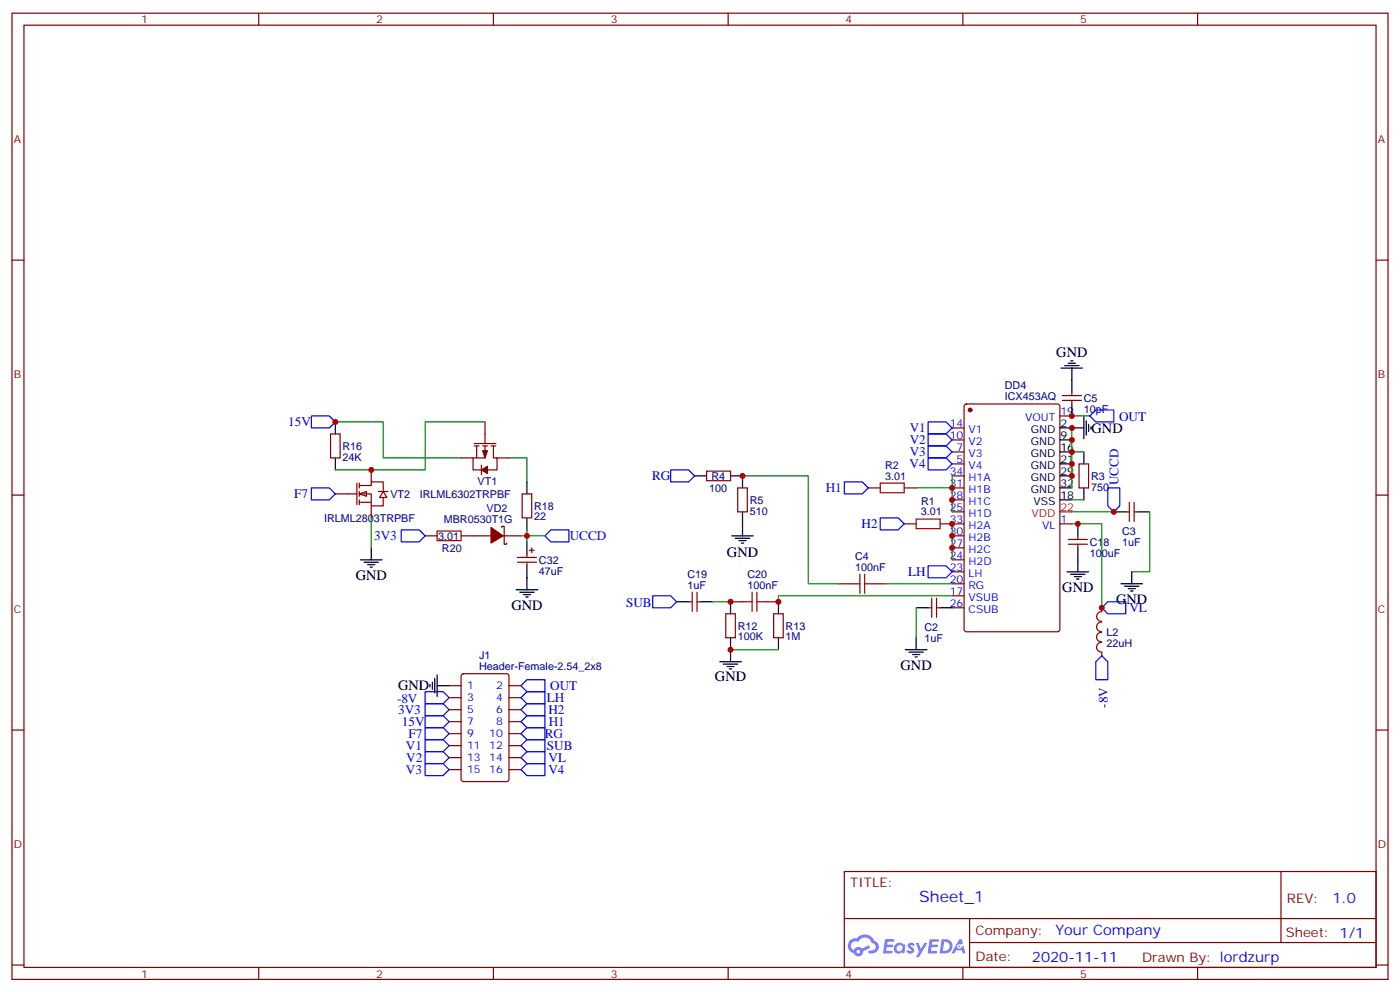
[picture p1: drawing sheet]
<svg xmlns="http://www.w3.org/2000/svg" width="412mm" height="292mm" viewBox="0 0 412 292" stroke-linecap="round" stroke-linejoin="round" font-family="sans-serif">
<g fill="none" stroke="#870000" stroke-width=".35">
<path d="M3.5 3.9h405.4v284.3h-405.4zM7.1 7.4h398.2v277.3h-398.2zM76.2 3.9v3.5M145.3 3.9v3.5M214.5 3.9v3.5M283.6 3.9v3.5M352.8 3.9v3.5M3.5 76.6h3.6M405.3 76.6h3.6M3.5 145.7h3.6M405.3 145.7h3.6M3.5 214.8h3.6"/>
<path d="M405.3 214.8h3.6M248.7 256.5h156.6v28.2h-156.6zM377.3 256.5v20.9M248.7 270.3h156.5M285.6 277.4h119.6M285.6 270.3v14.1M3.5 284h3.6M76.2 284.7v3.5M145.3 284.7v3.5M214.5 284.7v3.5M283.6 284.7v3.5M352.8 284.7v3.5"/>
<path d="M405.3 284h3.6"/>
</g>
<g fill="#5487ff">
<path d="M267.7 277.6a1.22 1.22 0 0 1 1.7 .3l-.4 .6a.47 .47 0 0 0-.3-.4 .47 .47 0 0 0-.5 .2l.1 .2a1.14 1.14 0 0 1 .8 1.8 1.14 1.14 0 0 1-1.9-.1l-.2-.1 .5-.6 .7 .4a.29 .29 0 0 0 .3-.2 .29 .29 0 0 0-.2-.3 1.04 1.04 0 0 1-.6-1.8z"/>
<path d="M260.7 276.4h2.4l.3 .2-.2 .5h-1.8l-.1 .9h1.5l.3 .4-.3 .3h-1.6l-.2 1.1 1.7 .1 .2 .3-.2 .3-2.6 .1z"/>
<path d="M273.8 276.4h2.4l.3 .2-.1 .5h-1.8l-.2 .9h1.6l.3 .4-.4 .3h-1.6l-.1 1.1 1.7 .1 .2 .3-.2 .3h-2.6z"/>
<path d="M282.6 276.4h.7l.3 1.3-.6 .3a.69 .69 0 0 0-1 .2 .69 .69 0 0 0 .4 1 .69 .69 0 0 0 .9-.6l.5-.3 .6 2.2h-.8l-.2-.8h-1.8l-.5 .8h-.8z"/>
<path d="M269.8 277.5h.8l.6 1.8 1.1-1.8h.9l-2.6 4.2h-.8l.9-1.6z"/>
<path d="M277.4 276.4l-.6 4.2h1.3a2.11 2.11 0 0 0 2.5-2.2 2.11 2.11 0 0 0-2.5-2zM278.1 277.1a1.39 1.39 0 0 1 1.7 1.5 1.39 1.39 0 0 1-1.8 1.2h-.3z"/>
<path d="M263.7 278a1.54 1.54 0 0 0-.1 2.2 1.54 1.54 0 0 0 2.2 .1l.6 .3 .3-2.3-.2-.3h-.4a1.49 1.49 0 0 0-2.4 0zM264 279a.94 .94 0 0 1 1.8 0 .94 .94 0 0 1-1.8 0z"/>
<path d="M250.4 276.8a2.18 2.18 0 0 0 1.1 3.7 1.44 1.44 0 0 0 1.6 .9 1.44 1.44 0 0 0 1.2-1.5l2-1-.5-.7-1.9 1a1.47 1.47 0 0 0-2.4 .4 1.39 1.39 0 0 1-.7-1.9 1.39 1.39 0 0 1 2-.5 2.12 2.12 0 0 1 2.2-1.3 2.12 2.12 0 0 1 1.9 1.7 1.14 1.14 0 0 1 1.1 1.4 1.14 1.14 0 0 1-1.7 .7 .43 .43 0 0 0-.5 .4 .43 .43 0 0 0 .4 .5 1.98 1.98 0 0 0 2.5-1.3 1.98 1.98 0 0 0-1.2-2.5 3.1 3.1 0 0 0-5.3-.7l-.9 .1zM252.3 280.1a.55 .55 0 0 1 1.1 0 .55 .55 0 0 1-1.1 0z"/>
<circle cx="282.6" cy="278.5" r=".26"/>
</g>
<path d="M155.2 141.8v3.5M155.2 152.4v3.5M155.2 159.5v3.5M155.2 166.5v3.5" fill="none" stroke="#000" stroke-width=".35"/>
<g fill="none" stroke="#870000" stroke-width=".35">
<path d="M135.8 134.8h3.5M139.7 130.5h6.3M139.7 131.2h1.4M140.4 131.2v3.6M141.8 136.9v2.8M142.2 131.2h1.4M142.9 131.2v3.6h-3.6v3.5h2.5M142.9 124.2v6.3M144.6 131.2h1.4M145.3 131.2v3.6h1.1v3.5h-2.8M146.4 134.8h3.5M125.2 157.7h3.6"/>
<path d="M135.8 157.7h8.8M147.8 155.2v-.3h.7v5.3h.7v-.4M148.2 157.7h5.3M153.8 145.3h2.8v7.1h-2.8zM152.4 164h5.6M152.4 165.5h5.6M155.2 163v1M155.2 165.5v1M155.9 161.9h1.4M156.6 161.2v1.4"/>
</g>
<path d="M128.8 156.3h7v2.8h-7z" fill="none" stroke="#a10000" stroke-width=".35"/>
<g fill="#870000" stroke="#870000" stroke-width=".35">
<path d="M144.6 155.2l3.6 2.5-3.6 2.1z"/>
<path d="M142.2 132.6h1.4l-.7 2.2z"/>
<path d="M141.8 138.3l1.8-1.1v2.1z"/>
</g>
<g fill="#fff" stroke="#870000" stroke-width=".35">
<path d="M105.8 145.3l2.1-.7v1.4z"/>
<path d="M112.9 144.6l1 1.8h-2.1z"/>
</g>
<g fill="none" stroke="#870000" stroke-width=".35">
<path d="M284.2 119.1l.5-.2h26.8l.7 .4v65.9l-.5 .7h-27l-.7-.4v-65.9zM312.9 117.8h5.7M312.9 116.4h5.7M315.7 115.4v1M315.7 117.8v1.1M97.4 127.7h2.8v7.1h-2.8zM109.4 138.3v3.5M208.1 138.6h7.1v2.9h-7.1zM280.5 125.9h3.5M280.5 129.5h3.5M280.5 133h3.5M280.5 136.5h3.5"/>
<path d="M312.2 122.4h3.5M317.9 136.5h2.8v7.1h-2.8zM98.8 145.3h6.3M105.1 142.2v6.3M105.8 142.9h3.6v-1.1h3.5v2.8M105.8 145.3h3.6v3.6h3.5v-2.5M105.8 147.8h3.6M105.8 142.2v1.4M105.8 144.6v1.4M105.8 147.1v1.4M109.4 148.9v3.5M111.5 144.6h2.8"/>
<path d="M217.3 143.6h2.8v7h-2.8zM255.8 143.6h3.5M266.3 143.6h3.6M266.3 154.2h3.6M276.9 154.2h7.1M280.5 140.1h3.5M280.5 143.6h3.5M280.5 147.1h3.5M280.5 150.6h3.5M280.5 157.7h3.5M312.2 154.2h3.5M314.7 158.8h5.6"/>
<path d="M317.5 157.7v1.1M331.6 150.6h1.1M332.7 147.8v5.7M334.1 150.6h1M334.1 147.8v5.7M202.8 177.1h1.1M203.9 174.3v5.6M205.3 177.1h1.1M205.3 174.3v5.6M215.2 177.1h3.5M225.8 177.1h3.5M246.9 171.8h3.6"/>
<path d="M257.5 171.8h3.6M273.4 178.9h1.1M274.5 176v5.7M275.9 178.9h1M275.9 176v5.7M280.5 161.2h3.5M280.5 164.7h3.5M280.5 168.3h3.5M280.5 171.8h3.5M280.5 175.3h3.5M280.5 178.9h3.5M314.7 160.2h5.6"/>
<path d="M317.5 160.2v1M324.6 178.9v1M136.1 198.5l.4-.2h12.7l.7 .4v30.6l-.4 .7h-13l-.6-.5-.1-30.5zM213.8 180.6h2.8v7.1h-2.8zM227.9 180.6h2.8v7.1h-2.8zM324.5 186.1a1.41 1.41 0 0 0-1.5 1.4 1.41 1.41 0 0 0 1.5 1.4M324.5 183.1a1.41 1.41 0 0 0-1.5 1.4 1.41 1.41 0 0 0 1.5 1.4M324.5 189.1a1.41 1.41 0 0 0-1.5 1.4 1.41 1.41 0 0 0 1.5 1.4M324.5 180a1.41 1.41 0 0 0-1.5 1.4 1.41 1.41 0 0 0 1.5 1.4M324.6 191.9v1.1M132.3 201.8h3.5M132.3 205.3h3.5"/>
<path d="M132.3 208.8h3.5M132.3 212.4h3.5M132.3 215.9h3.5M132.3 219.4h3.5M149.9 201.8h3.6M149.9 205.3h3.6M149.9 208.8h3.6M149.9 212.4h3.6M149.9 215.9h3.6M149.9 219.4h3.6M132.3 223h3.5M132.3 226.5h3.5"/>
<path d="M149.9 223h3.6M149.9 226.5h3.6"/>
</g>
<g fill="none" stroke="#000" stroke-width=".35">
<path d="M312.6 108.3h6.3M313.6 107.6h4.3M314.7 106.9h2.1M315.4 106.2h.7M315.7 108.3v7.1M315.7 118.9v3.5M98.8 124.2v3.5M98.8 134.8v3.5M312.2 136.5h3.5M312.2 133h3.5M312.2 129.5h3.5M312.2 125.9h7.1"/>
<path d="M319.3 122.8v6.3M319.3 133v3.5M320 123.8v4.3M320.7 124.9v2.1M321.4 125.6v.7M204.6 140.1h3.5M215.2 140.1h3.5v3.5M215.5 157.7h6.4M216.6 158.4h4.2M217.7 159.1h2.1M218.4 159.8h.7M218.7 150.6v7.1"/>
<path d="M312.2 140.1h3.5M312.2 147.1h3.5M312.2 143.6h3.5M317.5 154.2v3.5M319.3 143.6v3.5M328.1 150.6h3.5M335.1 150.6h3.6M106.2 164.7h6.3M107.2 165.5h4.3M108.3 166.2h2.1M109 166.9h.7M109.4 161.2v3.5"/>
<path d="M152 173.6h6.4M153.1 174.3h4.2M154.2 175h2.1M154.9 175.7h.7M155.2 170v3.6M199.3 177.1h3.5M206.4 177.1h3.5M215.2 177.1v3.5M229.3 177.1v3.5M269.9 178.9h3.5M276.9 178.9h3.6M314.3 168.3h6.4"/>
<path d="M315.4 169h4.2M316.4 169.7h2.2M317.1 170.4h.8M317.5 161.2v7.1M330.2 171.8h6.3M331.3 172.5h4.2M332.3 173.2h2.1M333 173.9h.7M333.4 168.3v3.5M128.1 199.7v4.2M128.8 198.6v6.4M212 194.7h6.4"/>
<path d="M213.1 195.4h4.2M214.1 196.1h2.2M214.8 196.8h.7M215.2 187.7v7M229.3 187.7v3.5M266.7 191.2h6.3M267.8 191.9h4.2M268.8 192.6h2.1M269.5 193.3h.7M269.9 187.7v3.5M126.6 201.4v.7M127.4 200.7v2.1"/>
<path d="M128.8 201.8h3.5"/>
</g>
<path d="M259.3 142.2h7v2.8h-7zM269.9 152.8h7v2.8h-7zM218.7 177.1h2.8M221.5 174.3v5.6M223 174.3v5.6M223 177.1h2.8M250.5 171.8h2.8M253.3 169v5.6M254.7 169v5.6M254.7 171.8h2.8" fill="none" stroke="#a10000" stroke-width=".35"/>
<circle cx="285.7" cy="120.6" r=".53" fill="#870000" stroke="#870000" stroke-width=".35"/>
<path d="M312.2 150.6h3.5" fill="none" stroke="#f00" stroke-width=".35"/>
<g fill="none" stroke="#00f" stroke-width=".35">
<path d="M91.7 122.4h5.3l1.8 1.8-1.8 1.7h-5.3zM197.6 138.3h5.2l1.8 1.8-1.8 1.7h-5.2zM273.4 134.8h5.3l1.8 1.7-1.8 1.8h-5.3zM273.4 131.2h5.3l1.8 1.8-1.8 1.8h-5.3zM273.4 127.7h5.3l1.8 1.8-1.8 1.7h-5.3zM273.4 124.2h5.3l1.8 1.7-1.8 1.8h-5.3zM322.8 120.6h5.3v3.6h-5.3l-1.8-1.8zM91.7 143.6h5.3l1.8 1.7-1.8 1.8h-5.3zM118.2 155.9h5.3l1.7 1.8-1.7 1.8h-5.3zM160.5 157.7l1.8-1.8h5.3v3.6h-5.3zM248.7 141.8h5.3l1.8 1.8-1.8 1.7h-5.3zM259.3 152.4h5.3l1.7 1.8-1.7 1.7h-5.3z"/>
<path d="M326.3 143.6h3.5v5.3l-1.7 1.7-1.8-1.7zM192.3 175.3h5.3l1.7 1.8-1.7 1.8h-5.3zM273.4 166.5h5.3l1.8 1.8-1.8 1.7h-5.3zM326.3 177.1h5.3v3.5h-5.3l-1.7-1.7zM324.6 193l1.7 1.7v5.3h-3.5v-5.3zM125.2 203.6h5.3l1.8 1.7-1.8 1.8h-5.3zM125.2 207.1h5.3l1.8 1.7-1.8 1.8h-5.3zM125.2 214.1h5.3l1.8 1.8-1.8 1.8h-5.3zM125.2 210.6h5.3l1.8 1.8-1.8 1.7h-5.3zM125.2 217.7h5.3l1.8 1.7-1.8 1.8h-5.3zM153.5 219.4l1.7-1.7h5.3v3.5h-5.3zM153.5 215.9l1.7-1.8h5.3v3.6h-5.3z"/>
<path d="M153.5 205.3l1.7-1.7h5.3v3.5h-5.3zM153.5 212.4l1.7-1.8h5.3v3.5h-5.3zM155.2 200h5.3v3.6h-5.3l-1.7-1.8zM155.2 207.1h5.3v3.5h-5.3l-1.7-1.8zM125.2 224.7h5.3l1.8 1.8-1.8 1.7h-5.3zM125.2 221.2h5.3l1.8 1.8-1.8 1.7h-5.3zM153.5 226.5l1.7-1.8h5.3v3.5h-5.3zM153.5 223l1.7-1.8h5.3v3.5h-5.3z"/>
</g>
<g fill="none" stroke="#008700" stroke-width=".35">
<path d="M98.8 124.2h14.1v10.6h22.9M142.9 124.2h-17.7v14.1h-26.4M149.9 134.8h5.3v7M315.7 125.9v17.7M315.7 122.4h5.3M315.7 133h3.6M109.4 152.4v8.8M153.5 157.7h7M155.2 155.9v3.6M218.7 140.1h19.4v31.7h8.8M269.9 143.6h10.6M280.5 140.1v10.5"/>
<path d="M280.5 154.2v10.5M315.7 154.2h8.9v24.7M315.7 147.1h3.6M315.7 150.6h12.4M338.7 150.6v17.7h-5.3M209.9 177.1h5.3M261.1 171.8h19.4M269.9 178.9v8.8M280.5 175.3h-51.2v1.8M215.2 191.2h14.1"/>
</g>
<g fill="#c00">
<circle cx="109.4" cy="138.3" r=".88"/>
<circle cx="98.8" cy="124.2" r=".88"/>
<circle cx="215.2" cy="177.1" r=".88"/>
<circle cx="215.2" cy="191.2" r=".88"/>
<circle cx="218.7" cy="140.1" r=".88"/>
<circle cx="280.5" cy="143.6" r=".88"/>
<circle cx="280.5" cy="147.1" r=".88"/>
<circle cx="280.5" cy="154.2" r=".88"/>
<circle cx="280.5" cy="157.7" r=".88"/>
<circle cx="280.5" cy="161.2" r=".88"/>
<circle cx="315.7" cy="140.1" r=".88"/>
<circle cx="315.7" cy="136.5" r=".88"/>
<circle cx="315.7" cy="133" r=".88"/>
<circle cx="315.7" cy="129.5" r=".88"/>
<circle cx="315.7" cy="125.9" r=".88"/>
<circle cx="315.7" cy="122.4" r=".88"/>
<circle cx="328.1" cy="150.6" r=".88"/>
<circle cx="155.2" cy="157.7" r=".88"/>
<circle cx="324.6" cy="178.9" r=".88"/>
<circle cx="317.5" cy="154.2" r=".88"/>
<circle cx="229.3" cy="177.1" r=".88"/>
</g>
<text font-size="4.6" fill="#00f" x="270.8" y="265.5">Sheet_1</text>
<g font-size="4.2">
<text x="311.2" y="105.1">GND</text>
<text x="321.6" y="127.3">GND</text>
<text x="214.1" y="163.8">GND</text>
<text x="104.8" y="170.7">GND</text>
<text x="150.6" y="179.6">GND</text>
<text x="312.9" y="174.3">GND</text>
<text x="328.8" y="177.8">GND</text>
<text x="265.3" y="197.2">GND</text>
<text x="117.3" y="203.2">GND</text>
<text x="210.6" y="200.4">GND</text>
</g>
<g font-size="4.2" fill="#00f">
<text x="392.5" y="265.7">1.0</text>
<text x="310.9" y="275.3">Your Company</text>
<text x="304" y="283.1">2020-11-11</text>
</g>
<g font-size="3.9" fill="#00f">
<text x="84.9" y="125.4">15V</text>
<text x="329.7" y="123.8">OUT</text>
<text x="268" y="130.6">V2</text>
<text x="268" y="127.1">V1</text>
<text x="267.9" y="137.7">V4</text>
<text x="268" y="134.2">V3</text>
<text x="192.1" y="141.3">RG</text>
<text x="329.5" y="142.8" transform="rotate(-90 329.5 142.8)">UCCD</text>
<text x="86.7" y="146.6">F7</text>
<text x="243.2" y="144.8">H1</text>
<text x="253.8" y="155.4">H2</text>
<text x="110.2" y="158.9">3V3</text>
<text x="167.8" y="159">UCCD</text>
<text x="267.5" y="169.5">LH</text>
<text x="184.4" y="178.5">SUB</text>
<text x="332.7" y="180.2">VL</text>
<text x="162.1" y="203.2">OUT</text>
<text x="116.9" y="207">-8V</text>
<text x="117.3" y="210">3V3</text>
<text x="161.1" y="206.7">LH</text>
<text x="326.3" y="208.3" transform="rotate(-90 326.3 208.3)">-8V</text>
<text x="118.4" y="213.5">15V</text>
<text x="161.5" y="210.1">H2</text>
<text x="161.7" y="213.7">H1</text>
<text x="119.6" y="220.6">V1</text>
<text x="120.3" y="217.1">F7</text>
<text x="160.5" y="217.3">RG</text>
<text x="161.1" y="220.6">SUB</text>
<text x="119.6" y="227.6">V3</text>
<text x="119.7" y="224.1">V2</text>
<text x="161.5" y="227.8">V4</text>
<text x="161.6" y="224.3">VL</text>
</g>
<g font-size="3.9" fill="#800">
<text x="250.5" y="261.1">TITLE:</text>
<text x="379.1" y="265.7">REV:</text>
<text x="287.4" y="275.3">Company:</text>
<text x="378.7" y="275.9">Sheet: 1/1</text>
<text x="287.4" y="282.9">Date:</text>
<text x="336.4" y="283">Drawn By: lordzurp</text>
</g>
<g font-size="3.2" fill="#800">
<text x="41.6" y="6.9">1</text>
<text x="110.8" y="6.9">2</text>
<text x="179.9" y="6.9">3</text>
<text x="249.1" y="6.9">4</text>
<text x="318.2" y="6.9">5</text>
<text x="4.1" y="42">A</text>
<text x="405.9" y="42">A</text>
<text x="4.1" y="111.1">B</text>
<text x="405.9" y="111.1">B</text>
<text x="4.1" y="180.3">C</text>
<text x="405.9" y="180.3">C</text>
<text x="4.1" y="249.4">D</text>
<text x="405.9" y="249.4">D</text>
<text x="41.6" y="287.7">1</text>
<text x="110.8" y="287.7">2</text>
<text x="179.9" y="287.7">3</text>
<text x="249.1" y="287.7">4</text>
<text x="318.2" y="287.7">5</text>
</g>
<g font-size="3.2" fill="#000080">
<text x="296" y="117.7">ICX453AQ</text>
<text x="296" y="114.5">DD4</text>
<text x="319.3" y="118.3">C5</text>
<text x="319.3" y="121.4">10pF</text>
<text x="100.9" y="135.5">24K</text>
<text x="100.9" y="132.4">R16</text>
<text x="260.7" y="137.9">R2</text>
<text x="140.7" y="142.7">VT1</text>
<text x="209.6" y="141.2">R4</text>
<text x="260.7" y="141.1">3.01</text>
<text x="321.4" y="141.2">R3</text>
<text x="115" y="146.5">VT2</text>
<text x="123.7" y="146.5">IRLML6302TRPBF</text>
<text x="208.9" y="144.7">100</text>
<text x="220.8" y="148.2">R5</text>
<text x="271.3" y="148.5">R1</text>
<text x="321.4" y="144.4">750</text>
<text x="95.5" y="153.6">IRLML2803TRPBF</text>
<text x="130.7" y="153.8">MBR0530T1G</text>
<text x="143.3" y="150.6">VD2</text>
<text x="157.3" y="153.2">22</text>
<text x="157.3" y="150">R18</text>
<text x="220.8" y="151.4">510</text>
<text x="271.3" y="151.7">3.01</text>
<text x="129.1" y="158.9">3.01</text>
<text x="321" y="160.6">C18</text>
<text x="330.5" y="160.6">1uF</text>
<text x="330.5" y="157.5">C3</text>
<text x="130.2" y="162.4">R20</text>
<text x="158.8" y="165.9">C32</text>
<text x="251.9" y="167.9">100nF</text>
<text x="251.9" y="164.7">C4</text>
<text x="321" y="163.8">100uF</text>
<text x="158.7" y="169.1">47uF</text>
<text x="202.5" y="173.2">1uF</text>
<text x="202.5" y="170">C19</text>
<text x="220.2" y="173.2">100nF</text>
<text x="220.2" y="170">C20</text>
<text x="217.3" y="185.3">R12</text>
<text x="231.4" y="185.3">R13</text>
<text x="272.3" y="185.7">C2</text>
<text x="217.3" y="188.5">100K</text>
<text x="231.4" y="188.5">1M</text>
<text x="272.3" y="188.9">1uF</text>
<text x="326" y="190.3">22uH</text>
<text x="326" y="187">L2</text>
<text x="141.1" y="197.2">Header-Female-2.54_2x8</text>
<text x="141.1" y="194">J1</text>
</g>
<g font-size="3.2" fill="#00f">
<text x="279.8" y="125.6">14</text>
<text x="302" y="123.8">VOUT</text>
<text x="312.4" y="122.1">19</text>
<text x="279.8" y="129.1">10</text>
<text x="285.3" y="127.4">V1</text>
<text x="285.3" y="130.9">V2</text>
<text x="281.8" y="132.6">7</text>
<text x="281.8" y="136.2">5</text>
<text x="285.3" y="134.4">V3</text>
<text x="285.3" y="137.9">V4</text>
<text x="279.8" y="139.7">34</text>
<text x="279.8" y="143.2">31</text>
<text x="285.3" y="141.5">H1A</text>
<text x="279.8" y="146.8">28</text>
<text x="285.3" y="145">H1B</text>
<text x="285.3" y="148.5">H1C</text>
<text x="279.8" y="150.3">25</text>
<text x="279.8" y="153.8">33</text>
<text x="285.3" y="152">H1D</text>
<text x="285.3" y="155.6">H2A</text>
<text x="307" y="155.6">VL</text>
<text x="312.4" y="153.8">1</text>
<text x="279.8" y="157.3">30</text>
<text x="279.8" y="160.9">27</text>
<text x="285.3" y="159.1">H2B</text>
<text x="279.8" y="164.4">24</text>
<text x="279.8" y="167.9">23</text>
<text x="285.3" y="162.6">H2C</text>
<text x="285.3" y="166.2">H2D</text>
<text x="279.8" y="171.4">20</text>
<text x="285.3" y="169.7">LH</text>
<text x="285.3" y="173.2">RG</text>
<text x="279.8" y="175">17</text>
<text x="279.8" y="178.5">26</text>
<text x="285.3" y="176.7">VSUB</text>
<text x="285.3" y="180.3">CSUB</text>
<text x="137.6" y="202.8">1</text>
<text x="146.2" y="202.8">2</text>
<text x="137.6" y="206.4">3</text>
<text x="137.6" y="209.9">5</text>
<text x="146.2" y="206.4">4</text>
<text x="146.2" y="209.9">6</text>
<text x="137.6" y="213.4">7</text>
<text x="146.2" y="213.4">8</text>
<text x="137.6" y="217">9</text>
<text x="137.6" y="220.5">11</text>
<text x="144.1" y="217">10</text>
<text x="144.1" y="220.5">12</text>
<text x="137.6" y="224">13</text>
<text x="137.6" y="227.5">15</text>
<text x="144.1" y="224">14</text>
<text x="144.1" y="227.5">16</text>
</g>
<g font-size="3.2">
<text x="312.4" y="125.6">2</text>
<text x="303.6" y="130.9">GND</text>
<text x="303.6" y="127.4">GND</text>
<text x="312.4" y="129.1">9</text>
<text x="303.6" y="137.9">GND</text>
<text x="303.6" y="134.4">GND</text>
<text x="312.4" y="136.2">21</text>
<text x="312.4" y="132.6">16</text>
<text x="303.6" y="141.5">GND</text>
<text x="312.4" y="143.2">32</text>
<text x="312.4" y="139.7">29</text>
<text x="303.6" y="145">GND</text>
<text x="304.4" y="148.5">VSS</text>
<text x="312.4" y="146.8">18</text>
</g>
<g font-size="3.2" fill="#f00">
<text x="303.8" y="152">VDD</text>
<text x="312.4" y="150.3">22</text>
</g>
</svg>
